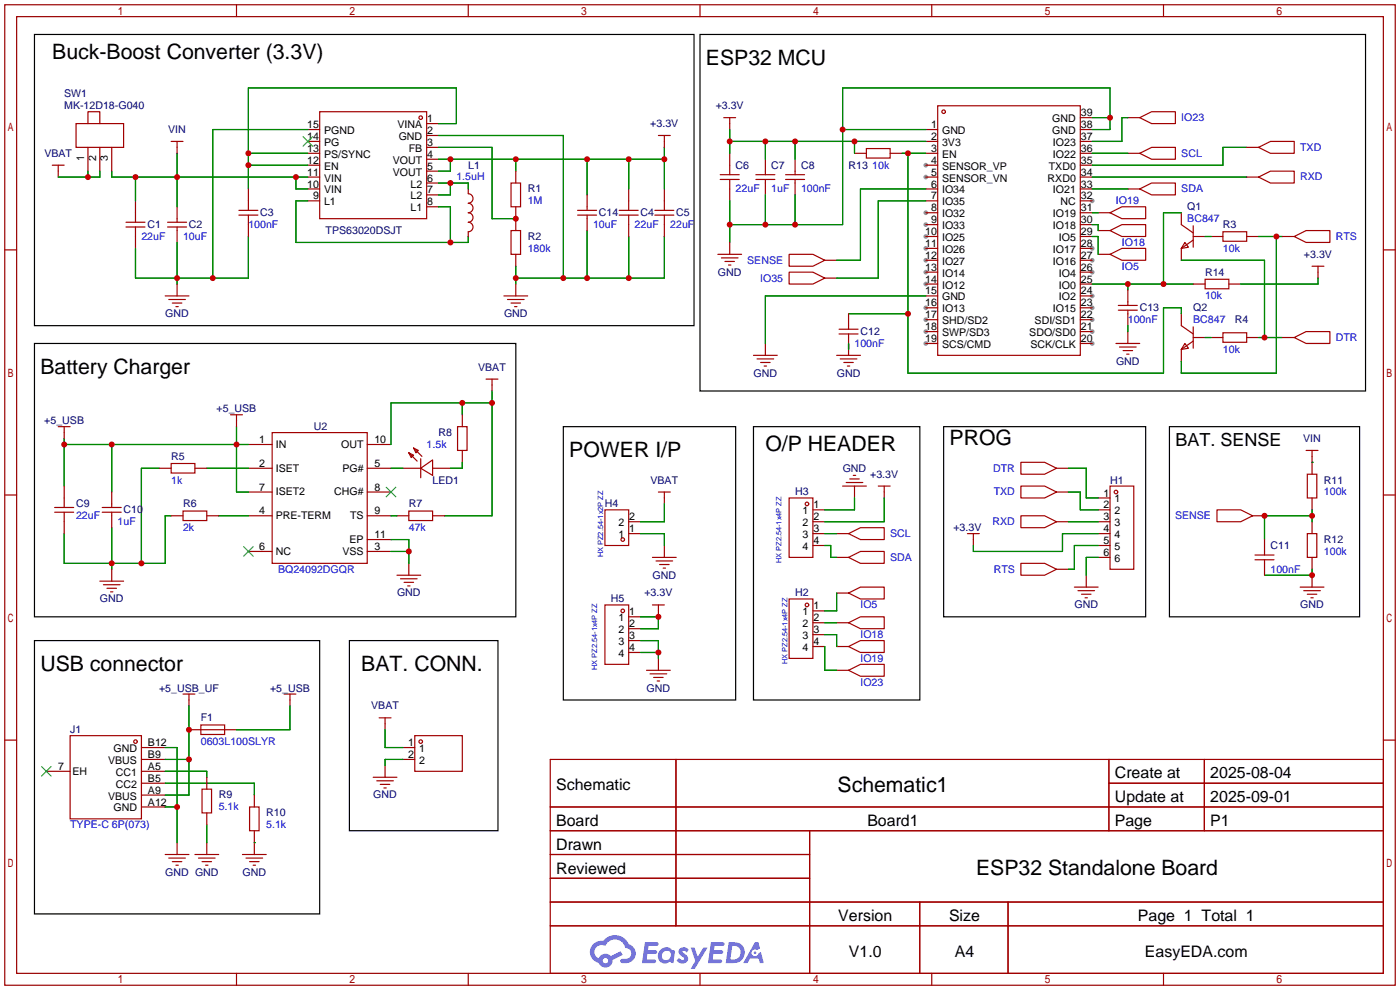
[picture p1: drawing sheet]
<svg xmlns="http://www.w3.org/2000/svg" width="299mm" height="212mm" viewBox="0 0 299 212" stroke-linecap="round" stroke-linejoin="round" font-family="sans-serif">
<g fill="#999">
<circle cx="197.9" cy="35.3" r=".51"/>
<circle cx="197.9" cy="37.8" r=".51"/>
<circle cx="197.9" cy="45.5" r=".51"/>
<circle cx="197.9" cy="48" r=".51"/>
<circle cx="197.9" cy="50.5" r=".51"/>
<circle cx="197.9" cy="53.1" r=".51"/>
<circle cx="197.9" cy="55.6" r=".51"/>
<circle cx="197.9" cy="58.2" r=".51"/>
<circle cx="197.9" cy="60.7" r=".51"/>
<circle cx="197.9" cy="65.8" r=".51"/>
<circle cx="197.9" cy="68.3" r=".51"/>
<circle cx="197.9" cy="70.9" r=".51"/>
<circle cx="197.9" cy="73.4" r=".51"/>
<circle cx="233.4" cy="73.4" r=".51"/>
<circle cx="233.4" cy="70.9" r=".51"/>
<circle cx="233.4" cy="68.3" r=".51"/>
<circle cx="233.4" cy="65.8" r=".51"/>
<circle cx="233.4" cy="63.2" r=".51"/>
<circle cx="233.4" cy="58.2" r=".51"/>
<circle cx="233.4" cy="55.6" r=".51"/>
<circle cx="233.4" cy="53.1" r=".51"/>
<circle cx="233.4" cy="42.9" r=".51"/>
</g>
<g fill="none" stroke="#900" stroke-width=".25">
<path d="M1 1h297.2v209.6h-297.2zM3.6 3.6h292.1v204.4h-292.1zM50.5 1v2.6M100.1 1v2.6M149.6 1v2.6M199.1 1v2.6M248.7 1v2.6M1 53.4h2.6M295.7 53.4h2.5M1 105.8h2.6M295.7 105.8h2.5M1 158.2h2.6"/>
<path d="M295.7 158.2h2.5M50.5 208v2.6M100.1 208v2.6M149.6 208v2.6M199.1 208v2.6M248.7 208v2.6"/>
</g>
<g fill="none" stroke="#a10000" stroke-width=".25">
<path d="M117.6 162.3h178.1v45.7h-178.1zM117.6 172.5h178.1M117.6 177.5h178.1M144.5 162.3v35.6M173 177.5v30.5M237 162.3v15.2M237 167.4h58.7M257.4 162.3v15.2M117.6 182.6h55.4M117.6 192.8h178.1M117.6 187.7h55.4M117.6 197.9h178.1"/>
<path d="M196.6 192.8v15.2M215.4 192.8v15.2"/>
</g>
<g fill="#5487ff">
<path d="M145.3 202.7a1.3 1.3 0 0 1 1.9 .3l-.4 .6a.54 .54 0 0 0-.9-.2l.1 .2a1.34 1.34 0 0 1 .9 1.8 1.47 1.47 0 0 1-2.3-.1l.5-.6 .8 .5a.31 .31 0 0 0 .4-.3 .31 .31 0 0 0-.3-.4 1.12 1.12 0 0 1-.7-1.8z"/>
<path d="M147.6 202.5h.9l.6 2 1.2-2h.9l-2.7 4.6h-.9l1-1.7z"/>
<path d="M137.8 201.4h1.7a1.31 1.31 0 0 1 1.2 .2 .4 .4 0 0 1-.3 .5l-1.8 .1-.1 .9h1.6a.4 .4 0 0 1 .4 .4 .4 .4 0 0 1-.5 .4h-1.6l-.2 1.2h1.4a.46 .46 0 0 1 .5 0 .46 .46 0 0 1 .1 .5l-.4 .2h-2.6z"/>
<path d="M151.9 201.4h1.7a1.32 1.32 0 0 1 1.2 .2 .39 .39 0 0 1-.3 .5l-1.8 .1-.1 .9h1.6a.4 .4 0 0 1 .4 .4 .4 .4 0 0 1-.4 .4h-1.7l-.2 1.2h1.4a.46 .46 0 0 1 .5 0 .46 .46 0 0 1 .1 .5l-.4 .2h-2.6z"/>
<path d="M161.3 201.4h.8l.3 1.3-.6 .4a.75 .75 0 0 0-1.1 .3 .75 .75 0 0 0 .5 1 .75 .75 0 0 0 .9-.7l.5-.2 .6 2.3h-.8l-.3-.9h-1.8l-.5 .9h-1z"/>
<path d="M155.7 201.4l-.6 4.4h1.5a2.27 2.27 0 0 0 2.6-2.2 2.27 2.27 0 0 0-2.7-2.2zM156.5 202.1a1.5 1.5 0 0 1 1.8 1.6 1.5 1.5 0 0 1-1.9 1.4h-.3z"/>
<path d="M141.2 203a1.6 1.6 0 0 0-.3 2.3 1.6 1.6 0 0 0 2.3 .2l.7 .3 .3-2.4-.1-.3-.5-.1a1.58 1.58 0 0 0-2.4 0zM141.8 203.5a.98 .98 0 0 1 1.6 .4 .98 .98 0 0 1-1.1 1.3 .94 .94 0 0 1-.9-.7 .94 .94 0 0 1 .4-1z"/>
<path d="M126.8 201.8a2.37 2.37 0 0 0 1.1 4 1.54 1.54 0 0 0 1.8 1 1.54 1.54 0 0 0 1.2-1.6l2.2-1.1-.5-.8-2 1a1.57 1.57 0 0 0-2.7 .5 1.5 1.5 0 0 1-.7-2.1 1.5 1.5 0 0 1 2.2-.5 2.23 2.23 0 0 1 2.3-1.4 2.23 2.23 0 0 1 2 1.8 1.16 1.16 0 0 1 1.2 1.1 1.16 1.16 0 0 1-1.1 1.2h-.7a.47 .47 0 0 0-.5 .4 .47 .47 0 0 0 .4 .5 2.17 2.17 0 0 0 2.5-.9 2.17 2.17 0 0 0-.3-2.7l-.8-.4a3.2 3.2 0 0 0-5.5-.7l-1.1 .1zM128.8 205.3a.6 .6 0 0 1 1.2 0 .6 .6 0 0 1-1.2 0z"/>
<circle cx="161.4" cy="203.6" r=".28"/>
</g>
<g fill="none" stroke="#a10000" stroke-width=".25">
<path d="M11.2 35.3h2.5M12.4 35.3v2.5M16.3 26.4h10.1v5.1h-10.1zM18.8 26.4v-2.5h2.5v2.5M18.8 31.5v5.1M21.3 31.5v5.1M23.9 31.5v5.1M36.6 30.2h2.5M37.8 30.2v2.6M65.8 37.8h2.5M65.8 35.3h2.5M65.8 32.8h2.5"/>
<path d="M65.8 30.2h2.5M65.8 27.7h2.5M68.3 23.9h22.9v22.8h-22.9zM91.2 26.4h2.5M91.2 29h2.5M91.2 31.5h2.5M91.2 34h2.5M91.2 36.6h2.5M91.2 39.1h2.5M109.2 39.1h2.1v5.1h-2.1zM110.2 36.6v2.5M140.7 29h2.6"/>
<path d="M142 29v2.5M153.9 38.4h4.1M153.9 37.3h4.1M154.7 25.1h2.5M156 25.1v2.6M156 32.8v4.5M156 38.4v4.5M161.5 38.4h4.1M161.5 37.3h4.1M163.6 34v3.3M163.6 38.4v3.3M167.9 38.4h4.1"/>
<path d="M167.9 37.3h4.1M169.9 34v3.3M169.9 38.4v3.3M182.6 32.8h2.6M185.2 31.8h5v2h-5zM190.2 32.8h2.6M197.9 37.8h2.5M197.9 35.3h2.5M197.9 32.8h2.5M197.9 30.2h2.5M197.9 27.7h2.5M200.4 22.6h30.5v53.3h-30.5z"/>
<path d="M230.9 37.8h2.5M230.9 35.3h2.5M230.9 32.8h2.5M230.9 30.2h2.5M230.9 27.7h2.5M230.9 25.1h2.5M241 32.8h2.6M241 25.1h2.6M243.6 32.8l2.5-1.3h5.1v2.5h-5.1zM243.6 25.1l2.5-1.2h5.1v2.5h-5.1zM266.4 31.5h2.6M266.4 37.8h2.6"/>
<path d="M269 31.5l2.5-1.3h5.1v2.6h-5.1zM269 37.8l2.5-1.2h5.1v2.5h-5.1zM26.9 48.5h4.1M26.9 47.5h4.1M29 42.9v4.6M29 48.5v4.6M35.8 48.5h4.1M35.8 47.5h4.1M37.8 44.2v3.3M37.8 48.5v3.3M51.1 46h4M51.1 45h4"/>
<path d="M53.1 40.4v4.6M53.1 46v4.5M65.8 42.9h2.5M65.8 40.4h2.5M91.2 41.7h2.5M91.2 44.2h2.5M100.1 40.4v1a1.02 1.02 0 0 1 1 1 1.02 1.02 0 0 1-1 1 1.02 1.02 0 0 1 1 1 1.02 1.02 0 0 1-1 1.1 1.02 1.02 0 0 1 1 1 1.02 1.02 0 0 1-1 1 1.02 1.02 0 0 1 1 1 1.02 1.02 0 0 1-1 1v1M109.2 49.3h2.1v5.1h-2.1zM110.2 44.2v5.1M110.2 54.4v2.5M123.4 46h4.1M123.4 45h4.1"/>
<path d="M125.5 41.7v3.3M125.5 46v3.3M132.3 46h4.1M132.3 45h4.1M134.4 40.4v4.6M134.4 46v4.5M140 46h4M140 45h4M142 40.4v4.6M142 46v4.5M153.4 54.4h5.1M154.2 55.1h3.5"/>
<path d="M154.9 55.9h2.1M155.7 56.6h.5M156 51.8v2.6M168.7 54.4h5l2.6 1.2-2.6 1.3h-5zM168.7 58.2h5l2.6 1.2-2.6 1.3h-5zM176.3 55.6h2.5M176.3 59.4h2.5M197.9 42.9h2.5M197.9 40.4h2.5M197.9 45.5h2.5M197.9 48h2.5M197.9 50.5h2.5"/>
<path d="M197.9 53.1h2.5M197.9 55.6h2.5M197.9 58.2h2.5M230.9 42.9h2.5M230.9 40.4h2.5M230.9 45.5h2.5M230.9 48h2.5M230.9 50.5h2.5M230.9 53.1h2.5M230.9 55.6h2.5M230.9 58.2h2.5M234.7 45.5h2.5"/>
<path d="M234.7 54.4h2.5M234.7 49.3h2.5M237.2 49.3l2.6-1.3h5.1v2.5h-5.1zM237.2 45.5l2.6-1.3h5.1v2.5h-5.1zM237.2 54.4l2.6-1.3h5.1v2.5h-5.1zM241 40.4h2.6M243.6 40.4l2.5-1.3h5.1v2.6h-5.1zM252.5 45.5v2.5l2.5 1.8M252.5 53.1v2.5M253.2 51.8l.8 1-1.5 .3zM255 50.5h2.6M255 48.3v4.5"/>
<path d="M255 51.3l-2.5 1.8M257.6 59.7h5v2h-5zM258.8 50.5h2.6M261.4 49.5h5v2.1h-5zM266.4 50.5h2.6M274.1 50.5h2.5M276.6 50.5l2.5-1.2h5.1v2.5h-5.1zM280.4 56.9h2.6M281.7 56.9v2.5M35.3 63.2h5.1M36.1 64h3.5M36.8 64.8h2.1"/>
<path d="M37.6 65.5h.5M37.8 60.7v2.5M107.7 63.2h5.1M108.5 64h3.5M109.2 64.8h2.1M110 65.5h.5M110.2 60.7v2.5M161 75.9h5.1M161.8 76.7h3.6M162.6 77.5h2M163.3 78.2h.5M163.6 73.4v2.5"/>
<path d="M178.8 75.9h5.1M179.3 70.4h4.1M179.3 71.4h4.1M179.6 76.7h3.5M180.3 77.5h2.1M181.1 78.2h.5M181.4 67.1v3.3M181.4 71.4v4.5M197.9 63.2h2.5M197.9 60.7h2.5M197.9 65.8h2.5M197.9 68.3h2.5"/>
<path d="M197.9 70.9h2.5M197.9 73.4h2.5M230.9 63.2h2.5M230.9 60.7h2.5M230.9 65.8h2.5M230.9 68.3h2.5M230.9 70.9h2.5M230.9 73.4h2.5M238.5 73.4h5.1M239 65.3h4.1M239 66.3h4.1M239.3 74.2h3.5"/>
<path d="M240 74.9h2.1M240.8 75.7h.5M241 62v3.3M241 66.3v3.3M241 70.9v2.5M252.5 67.1v2.5l2.5 1.8M252.5 74.7v2.5M253.2 73.4l.8 1-1.5 .3zM255 60.7h2.6M255 69.8v4.6M255 72.9l-2.5 1.8M255 72.1h2.6"/>
<path d="M258.8 72.1h2.6M261.4 71.1h5v2.1h-5zM262.6 60.7h2.6M266.4 72.1h2.6M274.1 72.1h2.5M276.6 72.1l2.5-1.2h5.1v2.5h-5.1zM12.4 91.2h2.6M13.7 91.2v2.5M36.6 99.1h5.1v2h-5.1zM49.3 88.6h2.5M50.5 88.6v2.6M53.1 95h5.1"/>
<path d="M58.2 92.5h20.3v27.9h-20.3zM78.5 95h5.1M87.4 96.8l1 .5-.5 .5zM87.4 96.8l1.8 1.8M88.4 95.8l1 .5-.5 .5zM88.4 95.8l1.8 1.7M89.9 98v4.1M97.8 91.2h2v5.1h-2zM98.8 88.6v2.6M98.8 96.3v2.5M103.9 81h2.5M105.2 81v2.6"/>
<path d="M218.2 98.8h5.1l2.5 1.3-2.5 1.2h-5.1zM279.1 96.3h2.6M280.4 96.3v5M11.7 109.5h4M11.7 108.5h4M13.7 103.9v4.6M13.7 109.5v4.5M21.8 109.5h4.1M21.8 108.5h4.1M23.9 105.2v3.3M23.9 109.5v3.3M34 100.1h2.6"/>
<path d="M36.6 110.2h2.5M39.1 109.2h5.1v2.1h-5.1zM41.7 100.1h2.5M44.2 110.2h2.5M53.1 100.1h5.1M53.1 117.9h5.1M53.1 110.2h5.1M53.1 105.2h5.1M78.5 100.1h5.1M78.5 117.9h5.1M78.5 110.2h5.1M78.5 105.2h5.1"/>
<path d="M78.5 115.3h5.1M84.8 110.2h2.6M86.1 100.1h3.8M87.4 109.2h5.1v2.1h-5.1zM89.9 100.1l2.6-1.8v3.3zM92.5 100.1h3.8M92.5 110.2h2.5M129.3 109h5.1v7.6h-5.1zM134.4 111.5h2.5M134.4 114h2.5M139.4 119.1h5.1M140.2 119.9h3.6"/>
<path d="M140.7 105.2h2.6M142 105.2v2.5M142 116.6v2.5M168.7 106.4h5v12.7h-5zM173.7 109h2.6M173.7 111.5h2.6M173.7 114h2.6M173.7 116.6h2.6M178.8 114h2.6M178.8 119.1h2.6M180.1 103.9h5.1M180.8 103.1h3.6"/>
<path d="M181.4 114l2.5-1.2h5.1v2.5h-5.1zM181.4 119.1l2.5-1.2h5.1v2.5h-5.1zM181.6 102.4h2M182.4 101.6h.5M182.6 103.9v2.5M187.7 103.9h2.5M189 103.9v2.5M206.8 114h2.5M208 114v2.6M218.2 103.9h5.1l2.5 1.3-2.5 1.2h-5.1zM218.2 110.2h5.1l2.5 1.3-2.5 1.3h-5.1zM225.8 100.1h2.5"/>
<path d="M225.8 105.2h2.5M225.8 111.5h2.5M234.7 106.4h2.5M234.7 109h2.5M234.7 111.5h2.5M234.7 114h2.5M234.7 116.6h2.5M234.7 119.1h2.5M237.2 103.9h5.1v17.8h-5.1zM260.1 109h5.1l2.5 1.2-2.5 1.3h-5.1zM267.7 110.2h2.6M268.2 118.6h4.1"/>
<path d="M268.2 119.6h4.1M270.3 115.3v3.3M270.3 119.6v3.3M279.4 101.3h2v5.1h-2zM279.4 114h2v5.1h-2zM280.4 106.4v2.6M280.4 111.5v2.5M280.4 119.1v2.6M21.3 124.2h5.1M22.1 125h3.6M22.9 125.7h2M23.6 126.5h.5"/>
<path d="M23.9 121.7v2.5M84.8 122.9h5.1M85.6 123.7h3.6M86.4 124.5h2M87.1 125.2h.5M87.4 120.4v2.5M129.3 129.3h5.1v12.7h-5.1zM134.4 131.8h2.5M134.4 134.4h2.5M134.4 136.9h2.5M134.4 139.4h2.5M139.4 129.3h2.6"/>
<path d="M140.7 129.3v2.5M141 120.6h2M141.7 121.4h.5M168.7 128h5v12.7h-5zM173.7 130.6h2.6M173.7 133.1h2.6M173.7 135.6h2.6M173.7 138.2h2.6M178.8 133.1h2.6M178.8 138.2h2.6M178.8 126.7h2.6M181.4 126.7l2.5-1.2h5.1v2.5h-5.1z"/>
<path d="M181.4 133.1l2.5-1.3h5.1v2.6h-5.1zM181.4 138.2l2.5-1.3h5.1v2.5h-5.1zM218.2 120.4h5.1l2.5 1.3-2.5 1.2h-5.1zM225.8 121.7h2.5M229.6 125.5h5.1M230.4 126.2h3.5M231.1 127h2.1M231.9 127.8h.5M232.2 122.9v2.6M277.9 125.5h5.1M278.6 126.2h3.6M279.4 127h2"/>
<path d="M280.2 127.8h.5M280.4 122.9v2.6M15 157.2h15.2v17.8h-15.2zM30.2 159.8h5.1M39.1 148.3h2.6M40.4 148.3v2.6M40.4 156h10.1M42.9 154.9h5.1v2.1h-5.1zM60.7 148.3h2.5M62 148.3v2.6M81 153.4h2.6M82.3 153.4v2.6"/>
<path d="M86.1 159.8h2.5M88.6 157.2h10.2v7.6h-10.2zM138.2 143.3h5.1M138.9 144h3.6M139.7 144.8h2M140.5 145.5h.5M140.7 140.7v2.6M178.8 143.3h2.6M181.4 143.3l2.5-1.3h5.1v2.5h-5.1zM9.9 164.8h5.1M30.2 164.8h5.1M30.2 172.5h5.1"/>
<path d="M30.2 169.9h5.1M30.2 167.4h5.1M30.2 162.3h5.1M43.2 168.7h2v5h-2zM44.2 166.1v2.6M44.2 173.7v2.6M53.3 172.5h2.1v5h-2.1zM54.4 169.9v2.6M54.4 177.5v5.1M79.8 166.1h5M80.5 166.9h3.6M81.3 167.6h2"/>
<path d="M82 168.4h.5M82.3 163.6v2.5M86.1 162.3h2.5M35.3 182.6h5.1M36.1 183.4h3.5M36.8 184.2h2.1M37.6 184.9h.5M37.8 180.1v2.5M41.7 182.6h5M42.4 183.4h3.6M43.2 184.2h2M43.9 184.9h.5"/>
<path d="M44.2 180.1v2.5M51.8 182.6h5.1M52.6 183.4h3.5M53.3 184.2h2.1M54.1 184.9h.5"/>
<circle cx="89.9" cy="25.1" r=".38"/>
<circle cx="201.7" cy="23.9" r=".38"/>
<circle cx="133.1" cy="115.3" r=".38"/>
<circle cx="172.5" cy="107.7" r=".38"/>
<circle cx="238.5" cy="105.2" r=".38"/>
<circle cx="133.1" cy="130.6" r=".38"/>
<circle cx="172.5" cy="129.3" r=".38"/>
<circle cx="29" cy="158.5" r=".38"/>
<circle cx="89.9" cy="158.5" r=".38"/>
</g>
<path d="M64.8 29.2l2 2M66.8 29.2l-2 2M52.1 116.8l2 2.1M54.1 116.8l-2 2.1M82.5 104.1l2.1 2.1M84.6 104.1l-2.1 2.1M8.9 163.8l2 2.1M10.9 163.8l-2 2.1" fill="none" stroke="#3c3" stroke-width=".25"/>
<g fill="none" stroke="#008700" stroke-width=".25">
<path d="M18.8 36.6v1.2M21.3 36.6v1.2h-8.9M23.9 36.6v1.2h41.9M29 37.8v5.1M37.8 32.8v11.4M53.1 32.8h12.7M53.1 35.3h12.7M63.2 37.8v2.6h2.6M65.8 27.7h-20.3v31.7M93.7 31.5h11.5v15.2h5M93.7 26.4h3.8v-7.6h-44.4v21.6M93.7 29h26.7v30.4"/>
<path d="M93.7 39.1h6.4v1.3M93.7 34h48.3M96.3 34v2.6h-2.6M96.3 39.1v2.6h-2.6M110.2 34v2.6M125.5 34v7.7M134.4 34v6.4M142 31.5v8.9M156 27.7v5.1M156 30.2h41.9M163.6 30.2v3.8M169.9 30.2v3.8"/>
<path d="M180.1 27.7h17.8M182.6 30.2v2.6M192.8 32.8h5.1M194.1 32.8v47h54.6v-14h3.8v1.3M233.4 37.8h33M233.4 27.7h3.8v-8.9h-57.1v29.2h-24.1M233.4 32.8h7.6M233.4 25.1h3.8M241 25.1h-1.2v5.1h-6.4M266.4 31.5h-5v3.8h-28M37.8 51.8v8.9M53.1 50.5v8.9h-24.1v-6.3"/>
<path d="M65.8 42.9h-2.6v8.9h36.9v-1.3M93.7 44.2h2.6v7.6M110.2 56.9v3.8M125.5 49.3v10.1M134.4 50.5v8.9M142 50.5v8.9h-31.8M156 42.9v8.9M163.6 41.7v6.3M169.9 41.7v6.3M197.9 40.4h-14v15.2h-5.1M197.9 42.9h-10.2v16.5h-8.9M233.4 40.4h7.6"/>
<path d="M233.4 48h1.3v1.3M233.4 50.5h1.3v3.9M233.4 45.5h1.3M252.5 45.5h-3.8v15.2M252.5 55.6h17.8v16.5M257.6 50.5h1.2M269 50.5h5.1M272.8 50.5v29.3h-20.3v-2.6M281.7 59.4v1.3h-16.5M181.4 67.1h12.7M181.4 73.4v1.3M197.9 63.2h-34.3v10.2"/>
<path d="M233.4 60.7h21.6M241 60.7v1.3M241 69.6v1.3M257.6 72.1h1.2M269 72.1h5.1M13.7 93.7v10.2M13.7 95h39.4M23.9 95v10.2M50.5 91.2v14h2.6M98.8 98.8v1.3h-2.5M98.8 86.1v2.5M105.2 83.6v26.6h-10.2"/>
<path d="M105.2 86.1h-21.6v8.9M280.4 98.8h.1M23.9 112.8v8.9M34 100.1h-3.8v20.3M36.6 110.2h-1.3v10.2h-21.6v-6.4M44.2 100.1h8.9M46.7 110.2h6.4M83.6 110.2h1.2M83.6 100.1h2.5M83.6 115.3h3.8v5.1M83.6 117.9h3.8M136.9 114h5.1v2.6"/>
<path d="M142 107.7v3.8h-5.1M176.3 114h2.5M176.3 116.6h1.2v2.5h1.3M182.6 106.4v2.6h-6.3M189 106.4v5.1h-12.7M228.3 100.1h3.9v6.3h2.5M228.3 105.2h2.6v3.8h3.8M228.3 111.5h6.4M234.7 114h-7.6v3.9h-19.1v-1.3M234.7 119.1h-2.5v3.8M234.7 116.6h-5.1v5.1h-1.3M280.4 110.2h-10.1v5.1"/>
<path d="M280.4 109v2.5M136.9 131.8h3.8v2.6h-3.8M136.9 136.9h3.8v3.8M136.9 139.4h3.8M176.3 135.6h2.5v2.6M176.3 138.2v5.1h2.5M176.3 133.1h2.5M178.8 126.7v3.9h-2.5M280.4 121.7v1.2h-10.1M35.3 159.8h2.5v20.3M40.4 150.9v19h-5.1M62 150.9v5.1h-11.5"/>
<path d="M82.3 156v3.8h3.8M35.3 172.5h2.5M35.3 162.3h5.1M35.3 164.8h8.9v1.3M35.3 167.4h19.1v2.5M44.2 176.3v3.8M86.1 162.3h-3.8v1.3M54.4 180.1h.1"/>
</g>
<path d="M7.4 7.4h140.9v62.2h-140.9zM149.6 7.4h142.2v76.2h-142.2zM7.4 73.4h102.8v58.4h-102.8zM120.4 91.2h36.8v58.4h-36.8zM161 91.2h35.6v58.4h-35.6zM201.7 91.2h43.2v40.6h-43.2zM249.9 91.2h40.7v40.6h-40.7zM7.4 136.9h60.9v58.4h-60.9zM74.7 136.9h31.7v40.6h-31.7z" fill="none" stroke="#000" stroke-width=".25"/>
<g fill="#c00">
<circle cx="37.8" cy="172.5" r=".63"/>
<circle cx="40.4" cy="156" r=".63"/>
<circle cx="40.4" cy="162.3" r=".63"/>
<circle cx="30.2" cy="120.4" r=".63"/>
<circle cx="23.9" cy="120.4" r=".63"/>
<circle cx="50.5" cy="95" r=".63"/>
<circle cx="23.9" cy="95" r=".63"/>
<circle cx="13.7" cy="95" r=".63"/>
<circle cx="87.4" cy="117.9" r=".63"/>
<circle cx="105.2" cy="86.1" r=".63"/>
<circle cx="98.8" cy="86.1" r=".63"/>
<circle cx="29" cy="37.8" r=".63"/>
<circle cx="37.8" cy="37.8" r=".63"/>
<circle cx="63.2" cy="37.8" r=".63"/>
<circle cx="37.8" cy="59.4" r=".63"/>
<circle cx="45.5" cy="59.4" r=".63"/>
<circle cx="53.1" cy="32.8" r=".63"/>
<circle cx="53.1" cy="35.3" r=".63"/>
<circle cx="120.4" cy="59.4" r=".63"/>
<circle cx="110.2" cy="59.4" r=".63"/>
<circle cx="125.5" cy="59.4" r=".63"/>
<circle cx="134.4" cy="59.4" r=".63"/>
<circle cx="96.3" cy="51.8" r=".63"/>
<circle cx="96.3" cy="34" r=".63"/>
<circle cx="110.2" cy="34" r=".63"/>
<circle cx="125.5" cy="34" r=".63"/>
<circle cx="134.4" cy="34" r=".63"/>
<circle cx="142" cy="34" r=".63"/>
<circle cx="110.2" cy="46.7" r=".63"/>
<circle cx="96.3" cy="39.1" r=".63"/>
<circle cx="156" cy="48" r=".63"/>
<circle cx="163.6" cy="48" r=".63"/>
<circle cx="169.9" cy="48" r=".63"/>
<circle cx="180.1" cy="27.7" r=".63"/>
<circle cx="237.2" cy="25.1" r=".63"/>
<circle cx="156" cy="30.2" r=".63"/>
<circle cx="163.6" cy="30.2" r=".63"/>
<circle cx="169.9" cy="30.2" r=".63"/>
<circle cx="182.6" cy="30.2" r=".63"/>
<circle cx="194.1" cy="32.8" r=".63"/>
<circle cx="194.1" cy="67.1" r=".63"/>
<circle cx="272.8" cy="50.5" r=".63"/>
<circle cx="270.3" cy="72.1" r=".63"/>
<circle cx="18.8" cy="37.8" r=".63"/>
<circle cx="280.4" cy="110.2" r=".63"/>
<circle cx="270.3" cy="110.2" r=".63"/>
<circle cx="280.4" cy="122.9" r=".63"/>
<circle cx="248.7" cy="60.7" r=".63"/>
<circle cx="241" cy="60.7" r=".63"/>
<circle cx="140.7" cy="139.4" r=".63"/>
<circle cx="140.7" cy="131.8" r=".63"/>
</g>
<g font-size="4.5">
<text x="11.2" y="12.6">Buck-Boost Converter (3.3V)</text>
<text x="150.9" y="13.9">ESP32 MCU</text>
<text x="8.6" y="79.9">Battery Charger</text>
<text x="202.9" y="95.2">PROG</text>
<text x="121.7" y="97.7">POWER I/P</text>
<text x="163.6" y="96.4">O/P HEADER</text>
<text x="8.6" y="143.4">USB connector</text>
<text x="77.2" y="143.4">BAT. CONN.</text>
<text x="179" y="169.2">Schematic1</text>
<text x="208.6" y="187">ESP32 Standalone Board</text>
</g>
<text font-size="3.9" x="251.2" y="95.3">BAT. SENSE</text>
<g font-size="3.4">
<text x="238.3" y="166.4">Create at</text>
<text x="258.7" y="166.4">2025-08-04</text>
<text x="118.9" y="168.9">Schematic</text>
<text x="238.3" y="171.4">Update at</text>
<text x="258.7" y="171.4">2025-09-01</text>
<text x="118.9" y="176.5">Board</text>
<text x="185.4" y="176.5">Board1</text>
<text x="238.3" y="176.5">Page</text>
<text x="258.7" y="176.5">P1</text>
<text x="118.9" y="181.6">Drawn</text>
<text x="118.9" y="186.7">Reviewed</text>
<text x="179.2" y="196.8">Version</text>
<text x="202.8" y="196.8">Size</text>
<text x="243.2" y="196.8">Page 1 Total 1</text>
<text x="181.4" y="204.5">V1.0</text>
<text x="204.1" y="204.5">A4</text>
<text x="244.7" y="204.5">EasyEDA.com</text>
</g>
<g font-size="2.3" fill="#000080">
<text x="13.7" y="20.8">SW1</text>
<text x="13.7" y="23.3">MK-12D18-G040</text>
<text x="153" y="23.3">+3.3V</text>
<text x="36" y="28.4">VIN</text>
<text x="139" y="27.1">+3.3V</text>
<text x="9.5" y="33.5">VBAT</text>
<text x="100.1" y="36">L1</text>
<text x="112.8" y="41.1">R1</text>
<text x="157.2" y="36">C6</text>
<text x="164.8" y="36">C7</text>
<text x="171.2" y="36">C8</text>
<text x="181.4" y="36">R13</text>
<text x="55.6" y="46.2">C3</text>
<text x="128" y="46.2">C14</text>
<text x="136.9" y="46.2">C4</text>
<text x="144.5" y="46.2">C5</text>
<text x="253.7" y="44.9">Q1</text>
<text x="31.5" y="48.7">C1</text>
<text x="40.4" y="48.7">C2</text>
<text x="69.6" y="50">TPS63020DSJT</text>
<text x="112.8" y="51.3">R2</text>
<text x="261.4" y="48.7">R3</text>
<text x="153.4" y="58.9">GND</text>
<text x="257.6" y="58.9">R14</text>
<text x="278.7" y="55.1">+3.3V</text>
<text x="35.3" y="67.8">GND</text>
<text x="107.7" y="67.8">GND</text>
<text x="183.9" y="71.6">C12</text>
<text x="243.6" y="66.5">C13</text>
<text x="255" y="66.5">Q2</text>
<text x="263.9" y="69.1">R4</text>
<text x="238.5" y="77.9">GND</text>
<text x="102.2" y="79.2">VBAT</text>
<text x="161.1" y="80.5">GND</text>
<text x="178.8" y="80.5">GND</text>
<text x="46.3" y="88.1">+5_USB</text>
<text x="9.5" y="90.6">+5_USB</text>
<text x="67.1" y="91.9">U2</text>
<text x="93.7" y="93.2">R8</text>
<text x="278.5" y="94.5">VIN</text>
<text x="36.6" y="98.3">R5</text>
<text x="180.1" y="100.8">GND</text>
<text x="92.5" y="103.3">LED1</text>
<text x="139" y="103.3">VBAT</text>
<text x="169.9" y="105.9">H3</text>
<text x="186" y="102.1">+3.3V</text>
<text x="237.2" y="103.3">H1</text>
<text x="283" y="103.3">R11</text>
<text x="16.3" y="108.4">C9</text>
<text x="26.4" y="109.7">C10</text>
<text x="39.1" y="108.4">R6</text>
<text x="87.4" y="108.4">R7</text>
<text x="129.3" y="108.4">H4</text>
<text x="203.8" y="113.5">+3.3V</text>
<text x="271.5" y="117.3">C11</text>
<text x="283" y="116">R12</text>
<text x="139.5" y="123.7">GND</text>
<text x="21.4" y="128.7">GND</text>
<text x="84.9" y="127.5">GND</text>
<text x="130.6" y="128.7">H5</text>
<text x="137.7" y="127.5">+3.3V</text>
<text x="169.9" y="127.5">H2</text>
<text x="229.6" y="130">GND</text>
<text x="277.9" y="130">GND</text>
<text x="34" y="147.8">+5_USB_UF</text>
<text x="57.7" y="147.8">+5_USB</text>
<text x="138.2" y="147.8">GND</text>
<text x="42.9" y="154.1">F1</text>
<text x="79.3" y="151.6">VBAT</text>
<text x="15" y="156.7">J1</text>
<text x="46.7" y="170.7">R9</text>
<text x="79.8" y="170.7">GND</text>
<text x="56.9" y="174.5">R10</text>
<text x="35.3" y="187.2">GND GND</text>
<text x="51.8" y="187.2">GND</text>
</g>
<g font-size="2.3">
<text x="65.7" y="29.9">14</text>
<text x="65.7" y="27.4">15</text>
<text x="69.3" y="28.6">PGND</text>
<text x="85" y="27.4">VINA</text>
<text x="85.2" y="29.9">GND</text>
<text x="91.3" y="26.1">1</text>
<text x="91.3" y="28.6">2</text>
<text x="199" y="27.4">1</text>
<text x="199" y="29.9">2</text>
<text x="201.3" y="28.6">GND</text>
<text x="224.9" y="28.6">GND</text>
<text x="224.9" y="26.1">GND</text>
<text x="231" y="29.9">37</text>
<text x="231" y="27.4">38</text>
<text x="231" y="24.8">39</text>
<text x="18" y="34.5" transform="rotate(-90 18 34.5)">1</text>
<text x="20.5" y="34.5" transform="rotate(-90 20.5 34.5)">2</text>
<text x="23.1" y="34.5" transform="rotate(-90 23.1 34.5)">3</text>
<text x="65.7" y="35">12</text>
<text x="65.7" y="32.5">13</text>
<text x="69.3" y="33.7">PS/SYNC</text>
<text x="69.3" y="31.2">PG</text>
<text x="83.9" y="35">VOUT</text>
<text x="87.3" y="32.5">FB</text>
<text x="91.3" y="31.2">3</text>
<text x="91.3" y="33.7">4</text>
<text x="199" y="32.5">3</text>
<text x="199" y="35">4</text>
<text x="201.3" y="31.2">3V3</text>
<text x="201.3" y="33.7">EN</text>
<text x="225" y="33.7">IO22</text>
<text x="225" y="31.2">IO23</text>
<text x="231" y="35">35</text>
<text x="231" y="32.5">36</text>
<text x="65.7" y="40.1">10</text>
<text x="65.7" y="37.5">11</text>
<text x="69.3" y="41.3">VIN</text>
<text x="69.3" y="38.8">VIN</text>
<text x="69.3" y="36.3">EN</text>
<text x="83.9" y="37.5">VOUT</text>
<text x="87.7" y="40.1">L2</text>
<text x="91.3" y="36.3">5</text>
<text x="91.3" y="38.8">6</text>
<text x="91.3" y="41.3">7</text>
<text x="199" y="37.5">5</text>
<text x="199" y="40.1">6</text>
<text x="201.3" y="36.3">SENSOR_VP</text>
<text x="201.3" y="38.8">SENSOR_VN</text>
<text x="201.3" y="41.3">IO34</text>
<text x="223.9" y="38.8">RXD0</text>
<text x="224.1" y="36.3">TXD0</text>
<text x="225" y="41.3">IO21</text>
<text x="231" y="40.1">33</text>
<text x="231" y="37.5">34</text>
<text x="66.9" y="42.6">9</text>
<text x="69.3" y="43.9">L1</text>
<text x="87.7" y="42.6">L2</text>
<text x="87.7" y="45.2">L1</text>
<text x="91.3" y="43.9">8</text>
<text x="199" y="42.6">7</text>
<text x="199" y="45.2">8</text>
<text x="199" y="47.7">9</text>
<text x="201.3" y="43.9">IO35</text>
<text x="201.3" y="46.4">IO32</text>
<text x="225" y="46.4">IO19</text>
<text x="226.7" y="43.9">NC</text>
<text x="231" y="47.7">30</text>
<text x="231" y="45.2">31</text>
<text x="231" y="42.6">32</text>
<text x="197.8" y="50.2">10</text>
<text x="197.8" y="52.8">11</text>
<text x="201.3" y="49">IO33</text>
<text x="201.3" y="51.5">IO25</text>
<text x="225" y="49">IO18</text>
<text x="226.3" y="51.5">IO5</text>
<text x="231" y="52.8">28</text>
<text x="231" y="50.2">29</text>
<text x="197.8" y="55.3">12</text>
<text x="197.8" y="57.9">13</text>
<text x="201.3" y="54">IO26</text>
<text x="201.3" y="56.6">IO27</text>
<text x="201.3" y="59.1">IO14</text>
<text x="225" y="56.6">IO16</text>
<text x="225" y="54">IO17</text>
<text x="226.3" y="59.1">IO4</text>
<text x="231" y="57.9">26</text>
<text x="231" y="55.3">27</text>
<text x="197.8" y="60.4">14</text>
<text x="197.8" y="62.9">15</text>
<text x="197.8" y="65.5">16</text>
<text x="201.3" y="61.7">IO12</text>
<text x="201.3" y="64.2">GND</text>
<text x="226.3" y="64.2">IO2</text>
<text x="226.3" y="61.7">IO0</text>
<text x="231" y="65.5">23</text>
<text x="231" y="62.9">24</text>
<text x="231" y="60.4">25</text>
<text x="197.8" y="68">17</text>
<text x="197.8" y="70.6">18</text>
<text x="201.3" y="66.7">IO13</text>
<text x="201.3" y="69.3">SHD/SD2</text>
<text x="201.3" y="71.8">SWP/SD3</text>
<text x="220" y="71.8">SDO/SD0</text>
<text x="221.1" y="69.3">SDI/SD1</text>
<text x="225" y="66.7">IO15</text>
<text x="231" y="70.6">21</text>
<text x="231" y="68">22</text>
<text x="197.8" y="73.1">19</text>
<text x="201.3" y="74.4">SCS/CMD</text>
<text x="220.2" y="74.4">SCK/CLK</text>
<text x="231" y="73.1">20</text>
<text x="55.4" y="94.7">1</text>
<text x="58.9" y="95.7">IN</text>
<text x="72.9" y="95.7">OUT</text>
<text x="80" y="94.7">10</text>
<text x="55.4" y="99.8">2</text>
<text x="58.9" y="100.8">ISET</text>
<text x="73.2" y="100.8">PG#</text>
<text x="80" y="99.8">5</text>
<text x="55.4" y="104.8">7</text>
<text x="58.9" y="105.9">ISET2</text>
<text x="71.4" y="105.9">CHG#</text>
<text x="80" y="104.8">8</text>
<text x="235.8" y="106.1">1</text>
<text x="238.2" y="107.4">1</text>
<text x="55.4" y="109.9">4</text>
<text x="58.9" y="110.9">PRE-TERM</text>
<text x="74.8" y="110.9">TS</text>
<text x="80" y="109.9">9</text>
<text x="132.2" y="112.5">2</text>
<text x="134.5" y="113.7">1</text>
<text x="134.5" y="111.2">2</text>
<text x="171.5" y="109.9">1</text>
<text x="171.5" y="112.5">2</text>
<text x="173.9" y="108.7">1</text>
<text x="173.9" y="111.2">2</text>
<text x="173.9" y="113.7">3</text>
<text x="235.8" y="108.7">2</text>
<text x="235.8" y="111.2">3</text>
<text x="235.8" y="113.7">4</text>
<text x="238.2" y="109.9">2</text>
<text x="238.2" y="112.5">3</text>
<text x="55.4" y="117.5">6</text>
<text x="58.9" y="118.6">NC</text>
<text x="73.2" y="118.6">VSS</text>
<text x="74.7" y="116">EP</text>
<text x="80" y="117.5">3</text>
<text x="80" y="115">11</text>
<text x="132.2" y="115">1</text>
<text x="171.5" y="115">3</text>
<text x="171.5" y="117.5">4</text>
<text x="173.9" y="116.3">4</text>
<text x="235.8" y="116.3">5</text>
<text x="235.8" y="118.8">6</text>
<text x="238.2" y="115">4</text>
<text x="238.2" y="117.5">5</text>
<text x="238.2" y="120.1">6</text>
<text x="134.5" y="131.5">1</text>
<text x="171.5" y="131.5">1</text>
<text x="173.9" y="130.2">1</text>
<text x="132.2" y="132.8">1</text>
<text x="132.2" y="135.3">2</text>
<text x="132.2" y="137.9">3</text>
<text x="134.5" y="134.1">2</text>
<text x="134.5" y="136.6">3</text>
<text x="171.5" y="134.1">2</text>
<text x="171.5" y="136.6">3</text>
<text x="173.9" y="132.8">2</text>
<text x="173.9" y="135.3">3</text>
<text x="173.9" y="137.9">4</text>
<text x="132.2" y="140.4">4</text>
<text x="134.5" y="139.1">4</text>
<text x="171.5" y="139.1">4</text>
<text x="24.2" y="160.7">GND</text>
<text x="31.6" y="162">B9</text>
<text x="31.6" y="159.5">B12</text>
<text x="87.3" y="159.5">1</text>
<text x="87.3" y="162">2</text>
<text x="89.6" y="160.7">1</text>
<text x="12.5" y="164.5">7</text>
<text x="15.5" y="165.6">EH</text>
<text x="23.1" y="163.3">VBUS</text>
<text x="24.8" y="165.8">CC1</text>
<text x="31.6" y="164.5">A5</text>
<text x="31.6" y="167.1">B5</text>
<text x="89.6" y="163.3">2</text>
<text x="23.1" y="170.9">VBUS</text>
<text x="24.2" y="173.4">GND</text>
<text x="24.8" y="168.3">CC2</text>
<text x="31.6" y="172.2">A12</text>
<text x="31.6" y="169.6">A9</text>
</g>
<g font-size="2.3" fill="#00f">
<text x="252.5" y="25.9">IO23</text>
<text x="252.5" y="33.5">SCL</text>
<text x="277.9" y="32.2">TXD</text>
<text x="97.5" y="38.6">1.5uH</text>
<text x="157.2" y="41.1">22uF</text>
<text x="164.8" y="41.1">1uF</text>
<text x="171.2" y="41.1">100nF</text>
<text x="186.4" y="36">10k</text>
<text x="252.5" y="41.1">SDA</text>
<text x="277.9" y="38.6">RXD</text>
<text x="112.8" y="43.7">1M</text>
<text x="238.5" y="43.7">IO19</text>
<text x="253.7" y="47.5">BC847</text>
<text x="30.2" y="51.3">22uF</text>
<text x="39.1" y="51.3">10uF</text>
<text x="53.1" y="48.7">100nF</text>
<text x="112.8" y="53.8">180k</text>
<text x="126.7" y="48.7">10uF</text>
<text x="135.6" y="48.7">22uF</text>
<text x="143.3" y="48.7">22uF</text>
<text x="239.8" y="52.5">IO18</text>
<text x="261.4" y="53.8">10k</text>
<text x="285.5" y="51.3">RTS</text>
<text x="159.7" y="56.4">SENSE</text>
<text x="239.8" y="57.6">IO5</text>
<text x="162.5" y="60.2">IO35</text>
<text x="257.6" y="64">10k</text>
<text x="241" y="69.1">100nF</text>
<text x="255" y="69.1">BC847</text>
<text x="182.6" y="74.1">100nF</text>
<text x="261.4" y="75.4">10k</text>
<text x="285.5" y="72.9">DTR</text>
<text x="91.2" y="95.7">1.5k</text>
<text x="212.3" y="100.8">DTR</text>
<text x="36.6" y="103.3">1k</text>
<text x="212.4" y="105.9">TXD</text>
<text x="283" y="105.9">100k</text>
<text x="16.3" y="111">22uF</text>
<text x="25.1" y="112.2">1uF</text>
<text x="39.1" y="113.5">2k</text>
<text x="87.4" y="113.5">47k</text>
<text x="212.1" y="112.2">RXD</text>
<text x="251.1" y="111">SENSE</text>
<text x="190.2" y="114.8">SCL</text>
<text x="190.2" y="119.9">SDA</text>
<text x="283" y="118.6">100k</text>
<text x="59.4" y="122.4">BQ24092DGQR</text>
<text x="212.4" y="122.4">RTS</text>
<text x="271.5" y="122.4">100nF</text>
<text x="183.9" y="130">IO5</text>
<text x="183.9" y="136.4">IO18</text>
<text x="183.9" y="141.4">IO19</text>
<text x="183.9" y="146.5">IO23</text>
<text x="42.9" y="159.2">0603L100SLYR</text>
<text x="46.7" y="173.2">5.1k</text>
<text x="15" y="177">TYPE-C 6P(073)</text>
<text x="56.9" y="177">5.1k</text>
</g>
<g font-size="1.6" fill="#00f">
<text x="128.9" y="119.1" transform="rotate(-90 128.9 119.1)">HX PZ2.54-1x2P ZZ</text>
<text x="167" y="120.4" transform="rotate(-90 167 120.4)">HX PZ2.54-1x4P ZZ</text>
<text x="127.6" y="143.3" transform="rotate(-90 127.6 143.3)">HX PZ2.54-1x4P ZZ</text>
<text x="168.3" y="142" transform="rotate(-90 168.3 142)">HX PZ2.54-1x4P ZZ</text>
</g>
</svg>
